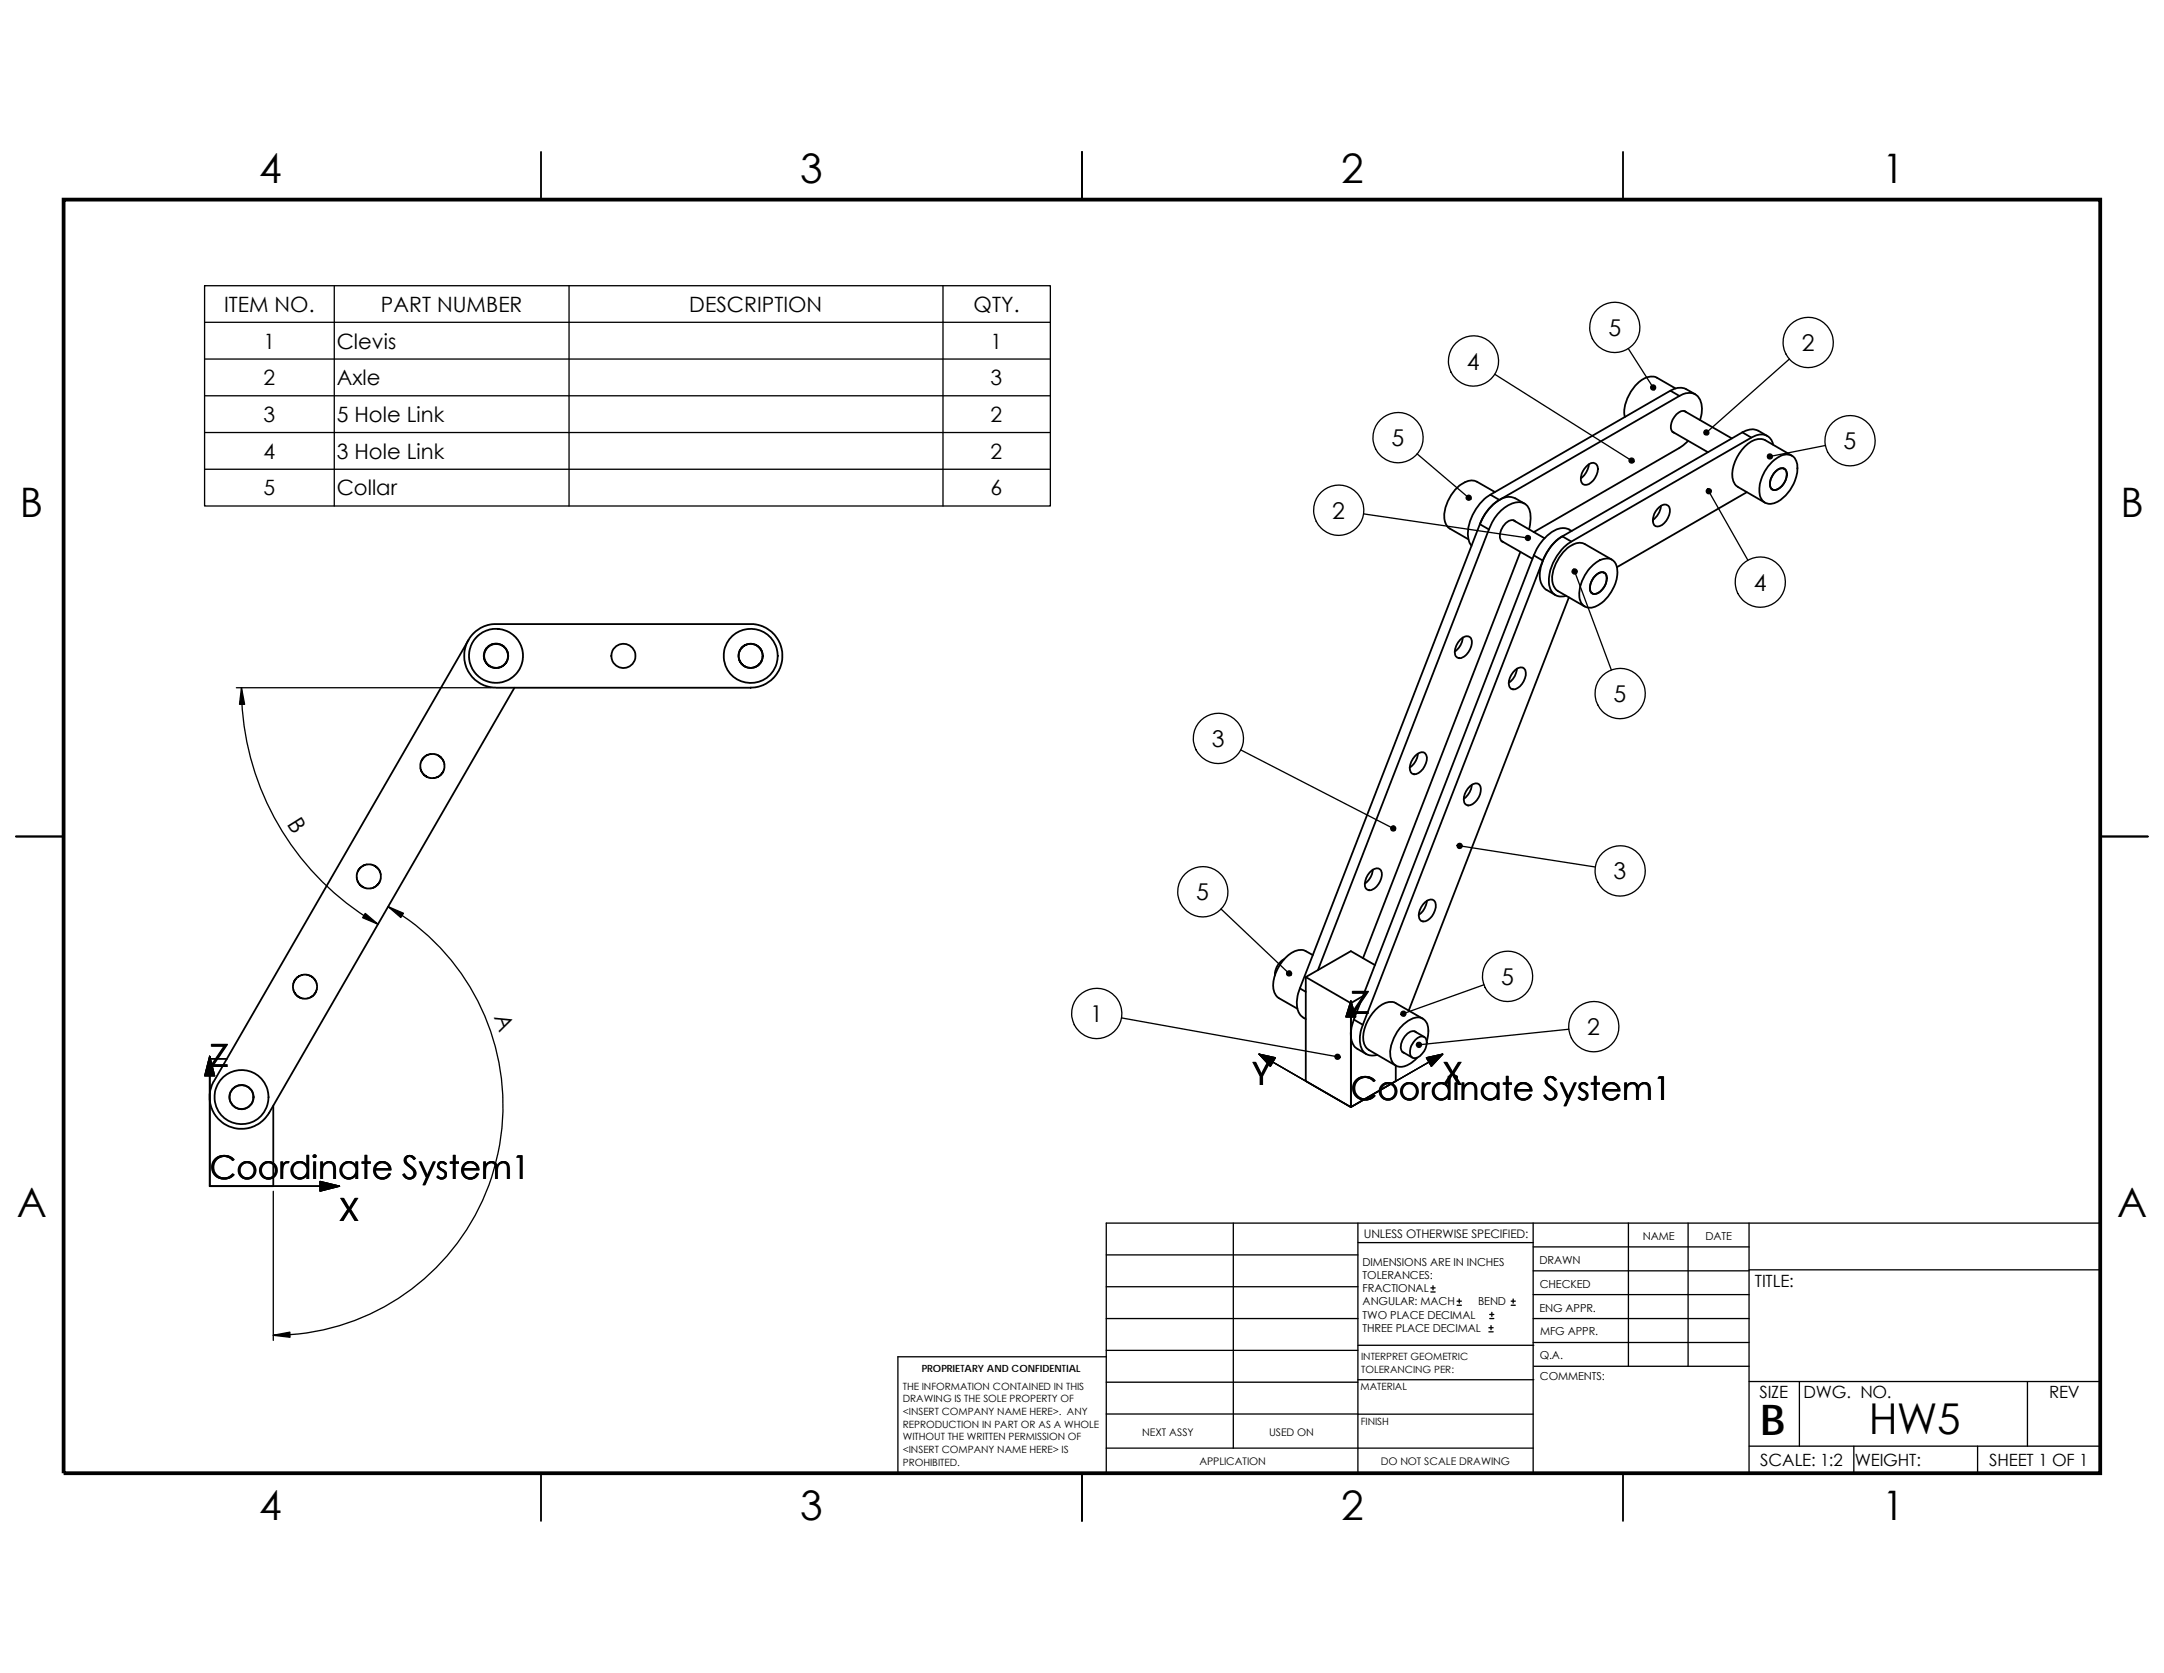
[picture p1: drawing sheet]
<svg xmlns="http://www.w3.org/2000/svg" width="279mm" height="216mm" viewBox="0 0 279 216" stroke-linecap="round" stroke-linejoin="round" font-family="sans-serif">
<g fill="none" stroke="#000" stroke-width=".17">
<path d="M26.4 36.9h109.2v28.4h-109.2zM43.2 36.9v28.4M73.5 36.9v28.4M121.8 36.9v28.4M26.4 46.3h109.2M26.4 51.1h109.2M26.4 55.8h109.2M26.4 41.6h109.2M183 58.6l6.6 5.6M193 48.3l17.7 11.1M210.2 45l3.2 5M231 46.3l-10.7 9.5"/>
<path d="M235.7 57.5l-7.2 1.4M26.4 60.6h109.2M176 66.3l21.3 3.1M203.3 73.7l4.7 12.8M220.6 63.4l5.1 8.9M30.5 88.8h32.9M31.2 88.8a35.2 35.2 0 0 0 17.6 30.5M160.2 96.8l19.7 10.1M50.1 117a29.6 29.6 0 0 1 13.8 33.4 29.6 29.6 0 0 1-28.6 21.9M157.6 117.3l8.8 8.3M188.5 109.2l17.5 2.7M27.1 136.3v16.8h16.7"/>
<path d="M144.8 131.4l27.9 5M162.6 136l11.8 6.9M174.4 129.2v13.7M186.3 136l-11.9 6.9M191.6 127.1l-10.4 3.7M202.6 132.8l-19.4 2M35.3 153.7v19.3M159.2 157.8v29.1M175.3 157.8v32.3M198 157.8v32.3M210.2 157.8v18.5M218 157.8v18.5"/>
<path d="M225.8 157.8v32.3M271.2 157.8h-128.4v32.3M142.8 178.4h32.5M142.8 174.3h32.5M142.8 170.2h32.5M142.8 166.1h32.5M142.8 161.9h32.5M142.8 175.1h-26.9v15M175.3 160.4h22.7M175.3 178.1h22.7M175.3 173.6h22.7M184.7 166.7h.6"/>
<path d="M184.7 166.2h.6M185 165.9v.6M188.1 168.4h.6M188.1 167.9h.6M188.4 167.6v.6M192.2 171.9h.6M192.2 171.3h.6M192.3 170.2h.6M192.3 169.6h.6M192.5 171.1v.5M192.6 169.4v.5M195.1 168.4h.5"/>
<path d="M195.1 167.9h.5M195.4 167.6v.6M198 167.1h27.8M198 164h27.8M198 160.9h27.8M198 170.2h27.8M198 173.2h27.8M198 176.3h27.8M225.8 178.3h45.4M225.8 163.9h45.4M232.3 178.3v8.3M261.8 178.3v8.3"/>
<path d="M142.8 186.9h55.2M142.8 182.5h32.5M175.3 182.5h22.7M225.8 186.6h45.4M239.4 186.6v3.5M255.3 186.6v3.5"/>
<circle cx="180.5" cy="56.5" r="3.2"/>
<circle cx="190.2" cy="46.6" r="3.2"/>
<circle cx="208.5" cy="42.3" r="3.2"/>
<circle cx="233.5" cy="44.2" r="3.2"/>
<circle cx="238.9" cy="56.9" r="3.2"/>
<circle cx="172.8" cy="65.8" r="3.2"/>
<circle cx="227.3" cy="75.1" r="3.2"/>
<circle cx="157.3" cy="95.3" r="3.2"/>
<circle cx="209.2" cy="89.5" r="3.2"/>
<circle cx="155.3" cy="115.1" r="3.2"/>
<circle cx="209.2" cy="112.4" r="3.2"/>
<circle cx="141.6" cy="130.8" r="3.2"/>
<circle cx="194.6" cy="126" r="3.2"/>
<circle cx="205.8" cy="132.5" r="3.2"/>
</g>
<g fill="none" stroke="#000" stroke-width=".23">
<path d="M69.8 19.6v6.2M139.7 19.6v6.2M209.5 19.6v6.2M205.1 59.9a2.59 2.59 0 0 1-1 1.8M215.7 50.4a2.08 2.08 0 0 1 2-.2l1.2 .7M215.9 55.7l4.6 2.7M216.3 50.1l-2.4-1.4a2.06 2.06 0 0 0-2.2 .5 5.3 5.3 0 0 0-1.9 4.6M216.8 51.1a1.74 1.74 0 0 1 1.9-.3 1.74 1.74 0 0 1 1 1.6v.6l-.2 1.2M216.8 51.1l-1.1-.7-23.3 13.4M216.8 51.1l-23.2 13.4M217.5 53l6.1 3.6M217.7 53.2a.71 .71 0 0 0-1 0 2.19 2.19 0 0 0-.9 2.3l.4 .4"/>
<path d="M218 56.9l-1.2 .9-18.8 10.9M225 55.8l-23.3 13.4a6.2 6.2 0 0 0-2.5 3.1M225 55.8a2.17 2.17 0 0 1 2-.2l1.2 .7M225 55.8l1.1 .7M228.7 59.7a2.62 2.62 0 0 1 2.4-1 1.52 1.52 0 0 1 1 1.7 5.2 5.2 0 0 1-3 4.5 1.39 1.39 0 0 1-1.9-1.4 5.3 5.3 0 0 1 1.5-3.8zM229 57.4a1.6 1.6 0 0 0-2.4-1.2l-23.7 13.7a6.1 6.1 0 0 0-2.9 5.7 1.57 1.57 0 0 0 2.2 1.3M231.4 58.8l-3.5-2a2.13 2.13 0 0 0-2.3 .6 5 5 0 0 0-1.8 4.6l.3 .7 .3 .1 3.5 2.1M192.2 68.3l-22 56.9M193 63.5l-2.3-1.3a2.2 2.2 0 0 0-2.5 .7 5.5 5.5 0 0 0-1.7 4l.1 .6 .4 .6 2.6 1.5M193.6 64.5a6.2 6.2 0 0 0-2.5 3.1l1.1 .7M193.6 64.5l-1.2-.7a6.3 6.3 0 0 0-2.8 5.6l.2 .7 .2 .3M193.8 69.8l4.1 2.3"/>
<path d="M195.4 67.1l4 2.4M195.6 67.3a1.12 1.12 0 0 0-1.5 .6 1.56 1.56 0 0 0-.1 2l.1 .1M196.3 71.2l-20.3 52.5M196.8 65a3.2 3.2 0 0 0-2.5-.8 5.8 5.8 0 0 0-3.2 3.4l-23.3 60M197.4 68.3a4.3 4.3 0 0 0-.1-2.8 1.56 1.56 0 0 0-2-.6 5.5 5.5 0 0 0-3.1 3.4M198 71.7l1.2 .6M198 71.7l-23.2 59.9M199.2 72.3l-23.2 59.9a3.7 3.7 0 0 0 0 3.5 1.66 1.66 0 0 0 1.8 .4M202.6 77.1l-20.7 53.3M202.9 69.9l-1.2-.7a6.3 6.3 0 0 0-2.9 5.6 2.79 2.79 0 0 0 2 2M202.9 68.5a2.03 2.03 0 0 0-2.2 0 6.4 6.4 0 0 0-2.7 3.2M205 60.1l.4-.3 .4-.1a.86 .86 0 0 1 .5 1.2 2.16 2.16 0 0 1-1.5 1.7 .67 .67 0 0 1-.7-1 2.5 2.5 0 0 1 .9-1.5z"/>
<path d="M205.3 73.3a2.81 2.81 0 0 1 2.5-1.2 1.79 1.79 0 0 1 1 2.1 5.3 5.3 0 0 1-2.8 4.1 1.39 1.39 0 0 1-2.1-1.2 5.3 5.3 0 0 1 1.4-3.8zM205.5 76.5l.1 .1M205.9 74.4a1.13 1.13 0 0 1 1.3-.4 1.97 1.97 0 0 1-1.1 2.6l-.3 .1-.4-.2a1.84 1.84 0 0 1 .5-2.1zM206.1 74.2l.4-.3 .4-.1a.85 .85 0 0 1 .5 1.2 2 2 0 0 1-1.7 1.6 1.15 1.15 0 0 1-.2-1.7zM207 73.9h.1M208.1 72.2l-3.5-2a2.15 2.15 0 0 0-2.4 .7 5.5 5.5 0 0 0-1.8 4l.2 .7 .4 .5 3.6 2.2M214 65.7a.91 .91 0 0 1 1.5-.3 2.12 2.12 0 0 1-1.5 2.5 .64 .64 0 0 1-.6-.7 2.35 2.35 0 0 1 .6-1.5zM214.4 65.3a2.45 2.45 0 0 1-1 1.8M225.5 63.5l-16.7 9.7M228.7 63.1l.1 .1M229.3 60.8a.74 .74 0 0 1 .9-.4 .74 .74 0 0 1 .5 .9 2.22 2.22 0 0 1-1.5 1.9 .74 .74 0 0 1-.7-1 2.87 2.87 0 0 1 .8-1.4zM229.4 60.7l.4-.2 .4-.1a.84 .84 0 0 1 .5 1.2 1.98 1.98 0 0 1-1.7 1.6 .9 .9 0 0 1-.4-1.3l.4-.8z"/>
<path d="M230.3 60.4l.1 .1M60.5 82.6l-32.9 56.9a4.1 4.1 0 0 0-.4 2.9l.1 .5a4.1 4.1 0 0 0 6.8 1.6l.6-.9 31.7-54.8M64.3 81.2a3.5 3.5 0 0 1 2.4 1.1l.4 .7 .3 .7 .1 .7v.7l-.2 .7-.3 .7-.6 .7-.5 .4a3.5 3.5 0 0 1-5-1.4l-.3-1.1v-1.2a3.5 3.5 0 0 1 3.7-2.7M96.9 88.7a4 4 0 0 0 4-3.1l.1-1.2a4.1 4.1 0 0 0-3.7-3.9h-33.2a4 4 0 0 0-4.1 3.2l-.1 1.1a4.1 4.1 0 0 0 3.7 3.9l33.3 .1M98.4 84.8l-.1 .5-.4 .5-.5 .3-.6 .1-.6-.2-.5-.3-.3-.6v-.6l.1-.6 .4-.4 .5-.3 .6-.1 .7 .2 .4 .3 .3 .6 .1 .6M182.7 97.6a1.04 1.04 0 0 1 1.3-.4 1.69 1.69 0 0 1-.3 2 1.27 1.27 0 0 1-1.4 .6 1.42 1.42 0 0 1 .1-1.9zM183.1 97.3a2.42 2.42 0 0 1-1.1 1.8M188.5 82.6l.4-.3 .5-.2h.2a1.04 1.04 0 0 1 .3 1.5 1.87 1.87 0 0 1-1.5 1.3h-.2a1.32 1.32 0 0 1-.1-1.8zM188.9 82.3a2.46 2.46 0 0 1-1.1 1.8M195.7 86.5a.77 .77 0 0 1 1.2 0 2.23 2.23 0 0 1-1.3 2.4h-.5a1.78 1.78 0 0 1 .6-2.4zM195.9 86.3l-.1 .2a2.41 2.41 0 0 1-1 1.6M2.1 107.9h6.1"/>
<path d="M55.1 100.2l.5 .2h.6l.6-.3 .3-.4 .3-.6v-.6l-.3-.6-.4-.4-.6-.2h-.6l-.6 .3-.4 .4-.2 .6v.6l.3 .6 .5 .4M176.8 112.6a1.06 1.06 0 0 1 1.4-.4 1.8 1.8 0 0 1-.5 2.3 .87 .87 0 0 1-1.4 .1 2.04 2.04 0 0 1 .5-2zM177.2 112.2a2.46 2.46 0 0 1-1 1.8M184 116.4a.77 .77 0 0 1 1.3 0 2.23 2.23 0 0 1-1.3 2.5h-.5a1.78 1.78 0 0 1 .5-2.5zM184.2 116.3v.1a2.64 2.64 0 0 1-1 1.7M189.8 101.4a.84 .84 0 0 1 1.2-.2 1.84 1.84 0 0 1-.6 2.3 .87 .87 0 0 1-1.3 .2 2 2 0 0 1 .7-2.3zM190 101.3a2.47 2.47 0 0 1-1 1.8M271.2 107.9h6.1M29.3 136.7h-2.2v16.4h8.2v-10.4M38.6 128.7l.5 .2 .7-.1 .6-.3 .4-.5 .1-.5-.1-.8-.2-.4-.5-.4-.6-.1-.7 .1-.4 .2-.4 .5-.2 .6 .1 .5 .3 .6 .4 .4M165.8 123.8a2.33 2.33 0 0 0-1.2 2.1M167.8 127.6a4 4 0 0 0-.1 3.1l.3 .4 .6 .4"/>
<path d="M167.8 127.6l.8 .4M168.6 126.1l5.8 3.4M169.5 123.3a2.21 2.21 0 0 0-3.3 .1 5.6 5.6 0 0 0-1.8 3.9l.1 .7 .4 .7 2.6 1.5M174.4 129.5v13.4M174.8 131.6a3.7 3.7 0 0 0 .2 3.5l1.4 .9M174.8 131.6l1.2 .6M176 128.5l-1.6 1M177.5 124.5l-3.1-1.8-5.8 3.4v13.4l5.8 3.4M181.1 135.7l1.3 .8M182.6 133.1l1.3 .7M182.9 133.2l-.2-.1a1.57 1.57 0 0 0-1.6 1.2l-.2 .5v.6l.2 .4 .2 .1M182.9 134.1l.4-.3h.4a.84 .84 0 0 1 .5 1.1 2.2 2.2 0 0 1-1.4 1.6 .66 .66 0 0 1-.7-.9 2.42 2.42 0 0 1 .8-1.5z"/>
<path d="M183.7 131.5l-3.5-2a2.04 2.04 0 0 0-2.3 .5 5.7 5.7 0 0 0-1.9 4l.1 .7 .4 .6 3.7 2.2v2l-5.8 3.4M184.2 134.4l.1-.2a3.5 3.5 0 0 0 0-2.1 1.4 1.4 0 0 0-2.2-.6 5.2 5.2 0 0 0-2.6 5 1.37 1.37 0 0 0 2.1 1l.7-.4 .7-.6M69.8 190.1v6.2M139.7 190.1v6.2M209.5 190.1v6.2"/>
<circle cx="64" cy="84.6" r="1.57"/>
<circle cx="64.1" cy="84.6" r="1.54"/>
<circle cx="80.5" cy="84.6" r="1.56"/>
<circle cx="96.9" cy="84.6" r="3.5"/>
<circle cx="96.9" cy="84.6" r="1.56"/>
<circle cx="47.6" cy="113.1" r="1.57"/>
<circle cx="31.2" cy="141.6" r="3.5"/>
<circle cx="31.2" cy="141.6" r="1.56"/>
<circle cx="31.2" cy="141.6" r="1.54"/>
</g>
<path d="M8.2 25.8h263v164.3h-263z" fill="none" stroke="#000" stroke-width=".49"/>
<g fill="#000" stroke="#000" stroke-width=".17">
<path d="M31.2 88.8l.4 2.1h-.7zM47.2 117.9l1.6 1.4-2-.9zM50.1 117l2 .9-.3 .5zM27.1 136.3l.6 2.5h-1.3zM162.6 136l2.1 .5-.7 1.1zM174.4 129.2l.6 2h-1.2zM184.2 136.5l2.1-.5-1.5 1.6zM41.3 152.5l2.5 .6-2.5 .6zM35.3 172.3l2.1-.4v.7z"/>
<path d="M210.5 59.2a.33 .33 0 0 1 .4 0 .33 .33 0 0 1 0 .4l-.2-.2 .2 .2a.33 .33 0 0 1-.5 .1 .33 .33 0 0 1 .1-.5z" fill-rule="evenodd"/>
<path d="M213.2 49.8a.33 .33 0 0 1 .5 0 .33 .33 0 0 1-.1 .5l-.2-.3 .2 .3h-.1a.33 .33 0 0 1-.3-.1 .33 .33 0 0 1 0-.4z" fill-rule="evenodd"/>
<path d="M220.1 55.6a.33 .33 0 0 1 .5 0 .33 .33 0 0 1-.1 .4 .33 .33 0 0 1-.4 0l.2-.2-.2 .2-.1-.2z" fill-rule="evenodd"/>
<path d="M228.2 58.7a.33 .33 0 0 1 .6 0 .33 .33 0 0 1-.1 .5 .33 .33 0 0 1-.5-.2l.3-.1-.3 .1z" fill-rule="evenodd"/>
<path d="M189.4 64a.33 .33 0 0 1 .4 0 .33 .33 0 0 1 .1 .5l-.3-.3 .3 .3a.33 .33 0 0 1-.5 0 .33 .33 0 0 1 0-.5z" fill-rule="evenodd"/>
<path d="M197.1 69.2l.2-.1a.29 .29 0 0 1 .3 .4l-.3-.1 .3 .1a.33 .33 0 0 1-.5 .2 .33 .33 0 0 1 0-.5z" fill-rule="evenodd"/>
<path d="M203.1 73.5l.1-.1 .1 .3-.1-.3h.2l.2 .2-.1 .4a.34 .34 0 0 1-.4 0 .34 .34 0 0 1 0-.5z" fill-rule="evenodd"/>
<path d="M220.4 63.2l.1-.1 .1 .3-.1-.3h.2l.2 .1 .1 .2-.1 .2a.33 .33 0 0 1-.5 0 .33 .33 0 0 1 0-.4z" fill-rule="evenodd"/>
<path d="M179.7 106.7l.2-.1h.2l.1 .2v.3l-.3-.2 .3 .2-.1 .1h-.3l-.2-.1v-.2z" fill-rule="evenodd"/>
<path d="M188.2 109a.33 .33 0 0 1 .5 0 .33 .33 0 0 1-.2 .5 .33 .33 0 0 1-.4-.4l.4 .1-.4-.1z" fill-rule="evenodd"/>
<path d="M166.2 125.4a.33 .33 0 0 1 .5 0 .33 .33 0 0 1 0 .5l-.3-.3 .3 .3h-.3h-.2l-.1-.2z" fill-rule="evenodd"/>
<path d="M172.4 136.2a.34 .34 0 0 1 .4-.1 .34 .34 0 0 1 .2 .3h-.3h.3a.33 .33 0 0 1-.4 .3 .33 .33 0 0 1-.2-.5z" fill-rule="evenodd"/>
<path d="M181 130.6l.1-.1a.32 .32 0 0 1 .4 .3l-.2 .3h-.2l-.2-.2 .3-.1-.3 .1z" fill-rule="evenodd"/>
<path d="M182.9 134.6l.1-.1a.33 .33 0 0 1 .4 .1 .33 .33 0 0 1 .1 .3l-.1 .2h-.4l-.1-.2 .3-.1-.3 .1z" fill-rule="evenodd"/>
</g>
<g font-size="5.5">
<text x="227.3" y="185.1">B</text>
<text x="241.3" y="185">HW5</text>
</g>
<g font-size="5.2">
<text x="33.5" y="23.6">4</text>
<text x="103.3" y="23.6">3</text>
<text x="173.2" y="23.6">2</text>
<text x="243" y="23.6">1</text>
<text x="2.6" y="66.7">B</text>
<text x="273.8" y="66.7">B</text>
<text x="2.2" y="157.1">A</text>
<text x="273.3" y="157.1">A</text>
<text x="33.5" y="196.1">4</text>
<text x="103.3" y="196.1">3</text>
<text x="173.2" y="196.1">2</text>
<text x="243" y="196.1">1</text>
</g>
<g font-size="4.2">
<text x="174.4" y="130.9">Z</text>
<text x="27.1" y="137.8">Z</text>
<text x="161.7" y="140">Y</text>
<text x="174.4" y="141.9">Coordinate System1</text>
<text x="186.3" y="140">X</text>
<text x="27.1" y="152.1">Coordinate System1</text>
<text x="43.8" y="157.6">X</text>
</g>
<g font-size="3">
<text x="189.4" y="47.7">4</text>
<text x="207.7" y="43.3">5</text>
<text x="232.6" y="45.3">2</text>
<text x="179.7" y="57.6">5</text>
<text x="238" y="58">5</text>
<text x="172" y="67">2</text>
<text x="226.4" y="76.2">4</text>
<text x="208.3" y="90.6">5</text>
<text x="156.5" y="96.4">3</text>
<text x="37" y="106.3" transform="rotate(58 37 106.3)">B</text>
<text x="208.3" y="113.5">3</text>
<text x="154.5" y="116.2">5</text>
<text x="63.8" y="131.3" transform="rotate(70 63.8 131.3)">A</text>
<text x="140.8" y="131.9">1</text>
<text x="193.8" y="127.1">5</text>
<text x="204.9" y="133.6">2</text>
</g>
<g font-size="2.7">
<text x="28.9" y="40.2">ITEM NO.</text>
<text x="49.2" y="40.2">PART NUMBER</text>
<text x="89" y="40.2">DESCRIPTION</text>
<text x="125.7" y="40.2">QTY.</text>
<text x="34" y="45">1</text>
<text x="43.5" y="45">Clevis</text>
<text x="127.9" y="45">1</text>
<text x="34" y="49.7">2</text>
<text x="43.5" y="49.7">Axle</text>
<text x="127.9" y="49.7">3</text>
<text x="34" y="54.5">3</text>
<text x="34" y="59.2">4</text>
<text x="43.5" y="54.5">5 Hole Link</text>
<text x="43.5" y="59.2">3 Hole Link</text>
<text x="127.9" y="54.5">2</text>
<text x="127.9" y="59.2">2</text>
<text x="34" y="63.9">5</text>
<text x="43.5" y="63.9">Collar</text>
<text x="127.9" y="63.9">6</text>
</g>
<g font-size="2.2">
<text x="226.6" y="166.1">TITLE:</text>
<text x="227.2" y="180.4">SIZE</text>
<text x="232.9" y="180.4">DWG. NO.</text>
<text x="264.6" y="180.4">REV</text>
<text x="227.3" y="189.2">SCALE: 1:2</text>
<text x="239.5" y="189.2">WEIGHT:</text>
<text x="256.8" y="189.1">SHEET 1 OF 1</text>
</g>
<text font-size="1.5" x="176.1" y="159.7">UNLESS OTHERWISE SPECIFIED:</text>
<g font-size="1.4">
<text x="212.1" y="160">NAME</text>
<text x="220.2" y="160">DATE</text>
<text x="175.9" y="163.3">DIMENSIONS ARE IN INCHES</text>
<text x="175.9" y="165">TOLERANCES:</text>
<text x="175.9" y="166.8">FRACTIONAL</text>
<text x="198.8" y="163.1">DRAWN</text>
<text x="198.8" y="166.3">CHECKED</text>
<text x="175.9" y="171.9">THREE PLACE DECIMAL</text>
<text x="175.9" y="170.2">TWO PLACE DECIMAL</text>
<text x="175.9" y="168.5">ANGULAR: MACH</text>
<text x="190.9" y="168.5">BEND</text>
<text x="198.8" y="169.3">ENG APPR.</text>
<text x="198.8" y="172.3">MFG APPR.</text>
<text x="198.8" y="175.4">Q.A.</text>
<text x="198.8" y="178.1">COMMENTS:</text>
<text x="147.5" y="185.3">NEXT ASSY</text>
<text x="163.9" y="185.3">USED ON</text>
<text x="154.9" y="189.1">APPLICATION</text>
<text x="178.3" y="189.1">DO NOT SCALE DRAWING</text>
</g>
<g font-size="1.3">
<text x="116.6" y="179.3">THE INFORMATION CONTAINED IN THIS</text>
<text x="119" y="177">PROPRIETARY AND CONFIDENTIAL</text>
<text x="175.7" y="179.4">MATERIAL</text>
<text x="175.7" y="175.5">INTERPRET GEOMETRIC</text>
<text x="175.7" y="177.1">TOLERANCING PER:</text>
<text x="116.6" y="181">DRAWING IS THE SOLE PROPERTY OF</text>
<text x="116.6" y="182.6">&lt;INSERT COMPANY NAME HERE&gt;. ANY</text>
<text x="116.6" y="184.2">REPRODUCTION IN PART OR AS A WHOLE</text>
<text x="116.6" y="185.9">WITHOUT THE WRITTEN PERMISSION OF</text>
<text x="175.7" y="183.8">FINISH</text>
<text x="116.6" y="187.5">&lt;INSERT COMPANY NAME HERE&gt; IS</text>
<text x="116.6" y="189.1">PROHIBITED.</text>
</g>
</svg>
